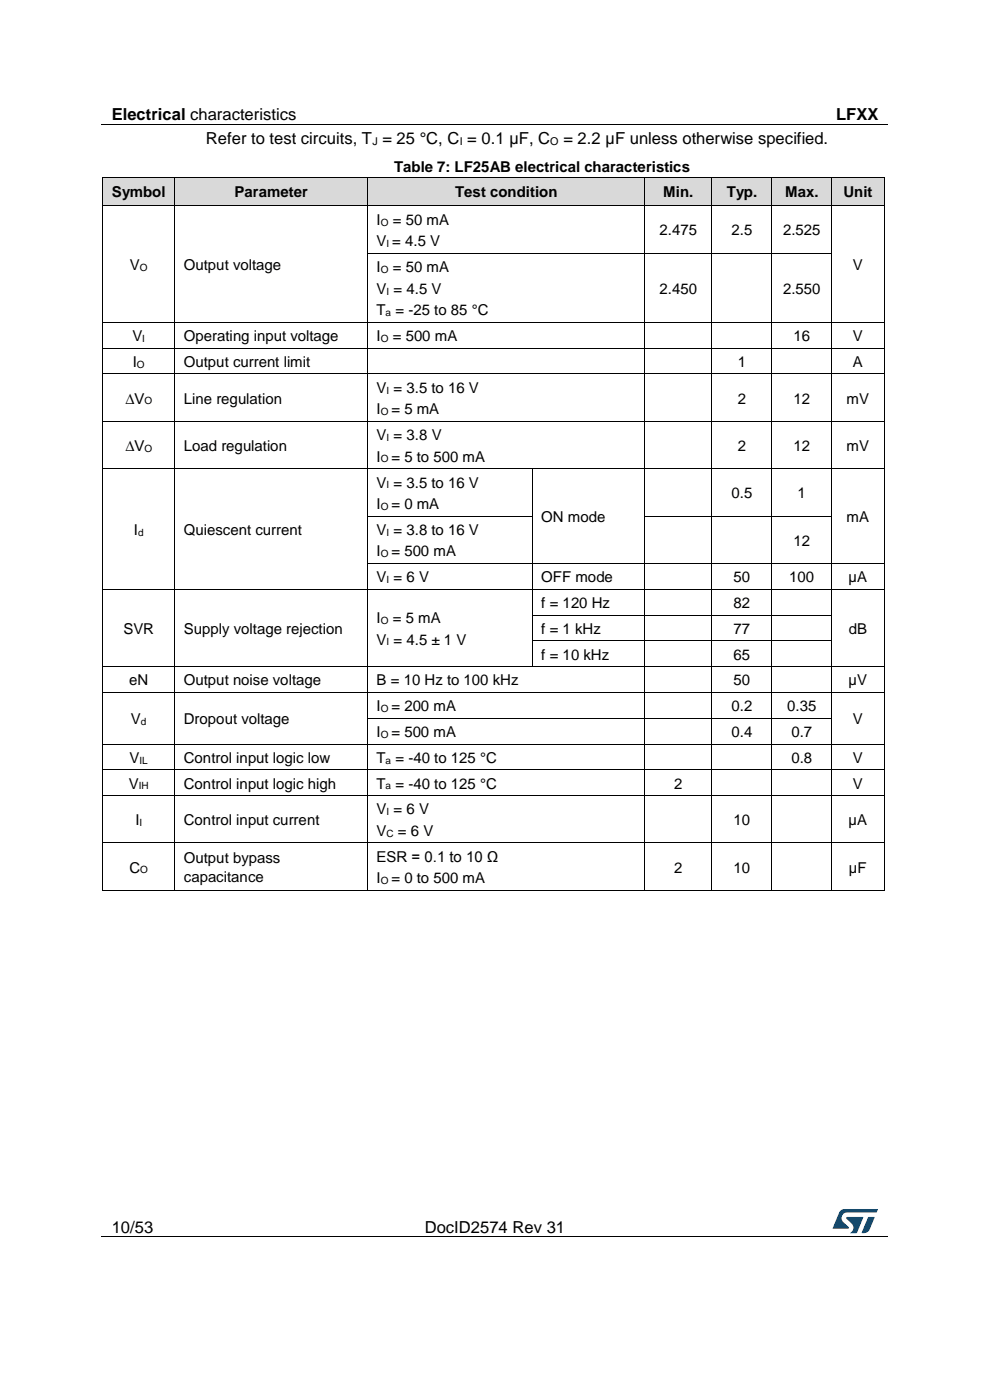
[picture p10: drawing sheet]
<svg xmlns="http://www.w3.org/2000/svg" width="210mm" height="297mm" viewBox="0 0 210 297" stroke-linecap="round" stroke-linejoin="round" font-family="sans-serif">
<path d="M21.5 26.5h166.8M21.5 262.4h166.8" fill="none" stroke="#000" stroke-width=".21"/>
<g fill="#000">
<path d="M105 26.4h.2v.1h-.2z" fill-rule="evenodd"/>
<path d="M61.6 262.3h.1v.2h-.1z" fill-rule="evenodd"/>
<path d="M148 262.3h.2v.2h-.2z" fill-rule="evenodd"/>
</g>
<g fill="#005288">
<path d="M178.2 256.9l.6-.4h.4l7 .1-.3 .6h-6.1a1.26 1.26 0 0 0-1.3 1.1 1.26 1.26 0 0 0 .8 1.4l.7 .6v.3l-3.3 .1z"/>
<path d="M184.2 258.2l1.3 .1-1 2.5a1.32 1.32 0 0 1-1.7 .7z"/>
<path d="M179.6 258.2l3.6 .1-1.5 3.3h-1.4a1.35 1.35 0 0 0 .7-1.2 1.35 1.35 0 0 0-.8-1.2l-.6-.6z"/>
</g>
<g fill="#d9d9d9">
<path d="M21.9 37.6h15.2v6h-15.2z" fill-rule="evenodd"/>
<path d="M23.7 37.6h11.5v6h-11.5z" fill-rule="evenodd"/>
<path d="M37.1 37.6h40.9v6h-40.9z" fill-rule="evenodd"/>
<path d="M39 37.6h37.1v6h-37.1z" fill-rule="evenodd"/>
<path d="M78 37.6h58.7v6h-58.7z" fill-rule="evenodd"/>
<path d="M79.9 37.6h55v6h-55z" fill-rule="evenodd"/>
<path d="M136.8 37.6h14.2v6h-14.2z" fill-rule="evenodd"/>
<path d="M138.7 37.6h10.4v6h-10.4z" fill-rule="evenodd"/>
<path d="M151.1 37.6h12.6v6h-12.6z" fill-rule="evenodd"/>
<path d="M153 37.6h8.8v6h-8.8z" fill-rule="evenodd"/>
<path d="M163.8 37.6h12.6v6h-12.6z" fill-rule="evenodd"/>
<path d="M165.7 37.6h8.8v6h-8.8z" fill-rule="evenodd"/>
<path d="M176.5 37.6h11v6h-11z" fill-rule="evenodd"/>
<path d="M178.4 37.6h7.3v6h-7.3z" fill-rule="evenodd"/>
</g>
<g fill="#000">
<path d="M21.7 37.5l.1 .1z" fill-rule="evenodd"/>
<path d="M21.7 37.5l.1 .1z" fill-rule="evenodd"/>
<path d="M37 37.5l.1 .1z" fill-rule="evenodd"/>
<path d="M78 37.5v.1z" fill-rule="evenodd"/>
<path d="M136.7 37.5l.1 .1z" fill-rule="evenodd"/>
<path d="M151 37.5l.1 .1z" fill-rule="evenodd"/>
<path d="M163.7 37.5l.1 .1z" fill-rule="evenodd"/>
<path d="M176.4 37.5l.1 .1z" fill-rule="evenodd"/>
<path d="M187.5 37.5l.1 .1z" fill-rule="evenodd"/>
<path d="M187.5 37.5l.1 .1z" fill-rule="evenodd"/>
<path d="M21.7 43.6h.2v.2h-.2z" fill-rule="evenodd"/>
<path d="M21.7 43.6h.2v.2h-.2z" fill-rule="evenodd"/>
<path d="M21.7 53.6h.2v.2h-.2z" fill-rule="evenodd"/>
<path d="M21.9 43.6h.1v.2h-.1z" fill-rule="evenodd"/>
<path d="M37 43.6h.2v.2h-.2z" fill-rule="evenodd"/>
<path d="M37 53.6h.2v.2h-.2z" fill-rule="evenodd"/>
<path d="M37.2 43.6h.1v.2h-.1z" fill-rule="evenodd"/>
<path d="M77.9 43.6h.2v.2h-.2z" fill-rule="evenodd"/>
<path d="M77.9 53.6h.2v.2h-.2z" fill-rule="evenodd"/>
<path d="M78.1 43.6h.1v.2h-.1z" fill-rule="evenodd"/>
<path d="M136.7 43.6h.2v.2h-.2z" fill-rule="evenodd"/>
<path d="M136.7 53.6h.2v.2h-.2z" fill-rule="evenodd"/>
<path d="M136.9 43.6h.1v.2h-.1z" fill-rule="evenodd"/>
<path d="M151 43.6h.1v.2h-.1z" fill-rule="evenodd"/>
<path d="M151 53.6h.1v.2h-.1z" fill-rule="evenodd"/>
<path d="M151.1 43.6h.2v.2h-.2z" fill-rule="evenodd"/>
<path d="M163.7 43.6h.1v.2h-.1z" fill-rule="evenodd"/>
<path d="M163.7 53.6h.1v.2h-.1z" fill-rule="evenodd"/>
<path d="M163.8 43.6h.2v.2h-.2z" fill-rule="evenodd"/>
<path d="M176.4 43.6h.1v.2h-.1z" fill-rule="evenodd"/>
<path d="M176.4 53.6h.1v.2h-.1z" fill-rule="evenodd"/>
<path d="M176.5 43.6h.2v.2h-.2z" fill-rule="evenodd"/>
<path d="M187.5 43.6h.2v.2h-.2z" fill-rule="evenodd"/>
<path d="M187.5 43.6h.2v.2h-.2z" fill-rule="evenodd"/>
<path d="M187.5 53.6h.2v.2h-.2z" fill-rule="evenodd"/>
<path d="M21.7 68.3h.2v.2h-.2z" fill-rule="evenodd"/>
<path d="M21.7 73.8h.2v.1h-.2z" fill-rule="evenodd"/>
<path d="M21.7 79.3h.2v.1h-.2z" fill-rule="evenodd"/>
<path d="M37 68.3h.2v.2h-.2z" fill-rule="evenodd"/>
<path d="M37 73.8h.2v.1h-.2z" fill-rule="evenodd"/>
<path d="M37 79.3h.2v.1h-.2z" fill-rule="evenodd"/>
<path d="M77.9 68.3h.2v.2h-.2z" fill-rule="evenodd"/>
<path d="M77.9 73.8h.2v.1h-.2z" fill-rule="evenodd"/>
<path d="M77.9 79.3h.2v.1h-.2z" fill-rule="evenodd"/>
<path d="M136.7 68.3h.2v.2h-.2z" fill-rule="evenodd"/>
<path d="M136.7 73.8h.2v.1h-.2z" fill-rule="evenodd"/>
<path d="M136.7 79.3h.2v.1h-.2z" fill-rule="evenodd"/>
<path d="M151 68.3h.1v.2h-.1z" fill-rule="evenodd"/>
<path d="M151 73.8h.1v.1h-.1z" fill-rule="evenodd"/>
<path d="M151 79.3h.1v.1h-.1z" fill-rule="evenodd"/>
<path d="M163.7 68.3h.1v.2h-.1z" fill-rule="evenodd"/>
<path d="M163.7 73.8h.1v.1h-.1z" fill-rule="evenodd"/>
<path d="M163.7 79.3h.1v.1h-.1z" fill-rule="evenodd"/>
<path d="M176.4 68.3h.1v.2h-.1z" fill-rule="evenodd"/>
<path d="M176.4 73.8h.1v.1h-.1z" fill-rule="evenodd"/>
<path d="M176.4 79.3h.1v.1h-.1z" fill-rule="evenodd"/>
<path d="M187.5 68.3h.2v.2h-.2z" fill-rule="evenodd"/>
<path d="M187.5 73.8h.2v.1h-.2z" fill-rule="evenodd"/>
<path d="M187.5 79.3h.2v.1h-.2z" fill-rule="evenodd"/>
<path d="M21.7 89.3h.2v.2h-.2z" fill-rule="evenodd"/>
<path d="M21.7 99.4h.2v.1h-.2z" fill-rule="evenodd"/>
<path d="M37 89.3h.2v.2h-.2z" fill-rule="evenodd"/>
<path d="M37 99.4h.2v.1h-.2z" fill-rule="evenodd"/>
<path d="M77.9 89.3h.2v.2h-.2z" fill-rule="evenodd"/>
<path d="M77.9 99.4h.2v.1h-.2z" fill-rule="evenodd"/>
<path d="M112.8 99.4h.2v.1h-.2z" fill-rule="evenodd"/>
<path d="M136.7 89.3h.2v.2h-.2z" fill-rule="evenodd"/>
<path d="M136.7 99.4h.2v.1h-.2z" fill-rule="evenodd"/>
<path d="M151 89.3h.1v.2h-.1z" fill-rule="evenodd"/>
<path d="M151 99.4h.1v.1h-.1z" fill-rule="evenodd"/>
<path d="M163.7 89.3h.1v.2h-.1z" fill-rule="evenodd"/>
<path d="M163.7 99.4h.1v.1h-.1z" fill-rule="evenodd"/>
<path d="M176.4 89.3h.1v.2h-.1z" fill-rule="evenodd"/>
<path d="M176.4 99.4h.1v.1h-.1z" fill-rule="evenodd"/>
<path d="M187.5 89.3h.2v.2h-.2z" fill-rule="evenodd"/>
<path d="M187.5 99.4h.2v.1h-.2z" fill-rule="evenodd"/>
<path d="M21.7 109.4h.2v.2h-.2z" fill-rule="evenodd"/>
<path d="M21.7 119.5h.2v.2h-.2z" fill-rule="evenodd"/>
<path d="M37 109.4h.2v.2h-.2z" fill-rule="evenodd"/>
<path d="M37 119.5h.2v.2h-.2z" fill-rule="evenodd"/>
<path d="M77.9 109.4h.2v.2h-.2z" fill-rule="evenodd"/>
<path d="M77.9 119.5h.2v.2h-.2z" fill-rule="evenodd"/>
<path d="M112.8 109.4h.2v.2h-.2z" fill-rule="evenodd"/>
<path d="M112.8 119.5h.2v.2h-.2z" fill-rule="evenodd"/>
<path d="M136.7 109.4h.2v.2h-.2z" fill-rule="evenodd"/>
<path d="M136.7 119.5h.2v.2h-.2z" fill-rule="evenodd"/>
<path d="M151 109.4h.1v.2h-.1z" fill-rule="evenodd"/>
<path d="M151 119.5h.1v.2h-.1z" fill-rule="evenodd"/>
<path d="M163.7 109.4h.1v.2h-.1z" fill-rule="evenodd"/>
<path d="M163.7 119.5h.1v.2h-.1z" fill-rule="evenodd"/>
<path d="M176.4 109.4h.1v.2h-.1z" fill-rule="evenodd"/>
<path d="M176.4 119.5h.1v.2h-.1z" fill-rule="evenodd"/>
<path d="M187.5 109.4h.2v.2h-.2z" fill-rule="evenodd"/>
<path d="M187.5 119.5h.2v.2h-.2z" fill-rule="evenodd"/>
<path d="M21.7 124.9h.2v.2h-.2z" fill-rule="evenodd"/>
<path d="M21.7 130.4h.2v.2h-.2z" fill-rule="evenodd"/>
<path d="M21.7 135.9h.2v.1h-.2z" fill-rule="evenodd"/>
<path d="M37 124.9h.2v.2h-.2z" fill-rule="evenodd"/>
<path d="M37 130.4h.2v.2h-.2z" fill-rule="evenodd"/>
<path d="M37 135.9h.2v.1h-.2z" fill-rule="evenodd"/>
<path d="M77.9 124.9h.2v.2h-.2z" fill-rule="evenodd"/>
<path d="M77.9 130.4h.2v.2h-.2z" fill-rule="evenodd"/>
<path d="M77.9 135.9h.2v.1h-.2z" fill-rule="evenodd"/>
<path d="M112.8 124.9h.2v.2h-.2z" fill-rule="evenodd"/>
<path d="M112.8 130.4h.2v.2h-.2z" fill-rule="evenodd"/>
<path d="M112.8 135.9h.2v.1h-.2z" fill-rule="evenodd"/>
<path d="M136.7 124.9h.2v.2h-.2z" fill-rule="evenodd"/>
<path d="M136.7 130.4h.2v.2h-.2z" fill-rule="evenodd"/>
<path d="M136.7 135.9h.2v.1h-.2z" fill-rule="evenodd"/>
<path d="M151 124.9h.1v.2h-.1z" fill-rule="evenodd"/>
<path d="M151 130.4h.1v.2h-.1z" fill-rule="evenodd"/>
<path d="M151 135.9h.1v.1h-.1z" fill-rule="evenodd"/>
<path d="M163.7 124.9h.1v.2h-.1z" fill-rule="evenodd"/>
<path d="M163.7 130.4h.1v.2h-.1z" fill-rule="evenodd"/>
<path d="M163.7 135.9h.1v.1h-.1z" fill-rule="evenodd"/>
<path d="M176.4 124.9h.1v.2h-.1z" fill-rule="evenodd"/>
<path d="M176.4 130.4h.1v.2h-.1z" fill-rule="evenodd"/>
<path d="M176.4 135.9h.1v.1h-.1z" fill-rule="evenodd"/>
<path d="M187.5 124.9h.2v.2h-.2z" fill-rule="evenodd"/>
<path d="M187.5 130.4h.2v.2h-.2z" fill-rule="evenodd"/>
<path d="M187.5 135.9h.2v.1h-.2z" fill-rule="evenodd"/>
<path d="M21.7 141.3h.2v.2h-.2z" fill-rule="evenodd"/>
<path d="M21.7 146.8h.2v.2h-.2z" fill-rule="evenodd"/>
<path d="M21.7 152.3h.2v.2h-.2z" fill-rule="evenodd"/>
<path d="M21.7 157.8h.2v.1h-.2z" fill-rule="evenodd"/>
<path d="M37 141.3h.2v.2h-.2z" fill-rule="evenodd"/>
<path d="M37 146.8h.2v.2h-.2z" fill-rule="evenodd"/>
<path d="M37 152.3h.2v.2h-.2z" fill-rule="evenodd"/>
<path d="M37 157.8h.2v.1h-.2z" fill-rule="evenodd"/>
<path d="M77.9 141.3h.2v.2h-.2z" fill-rule="evenodd"/>
<path d="M77.9 146.8h.2v.2h-.2z" fill-rule="evenodd"/>
<path d="M77.9 152.3h.2v.2h-.2z" fill-rule="evenodd"/>
<path d="M77.9 157.8h.2v.1h-.2z" fill-rule="evenodd"/>
<path d="M112.8 141.3h.2v.2h-.2z" fill-rule="evenodd"/>
<path d="M136.7 141.3h.2v.2h-.2z" fill-rule="evenodd"/>
<path d="M136.7 146.8h.2v.2h-.2z" fill-rule="evenodd"/>
<path d="M136.7 152.3h.2v.2h-.2z" fill-rule="evenodd"/>
<path d="M136.7 157.8h.2v.1h-.2z" fill-rule="evenodd"/>
<path d="M151 141.3h.1v.2h-.1z" fill-rule="evenodd"/>
<path d="M151 146.8h.1v.2h-.1z" fill-rule="evenodd"/>
<path d="M151 152.3h.1v.2h-.1z" fill-rule="evenodd"/>
<path d="M151 157.8h.1v.1h-.1z" fill-rule="evenodd"/>
<path d="M163.7 141.3h.1v.2h-.1z" fill-rule="evenodd"/>
<path d="M163.7 146.8h.1v.2h-.1z" fill-rule="evenodd"/>
<path d="M163.7 152.3h.1v.2h-.1z" fill-rule="evenodd"/>
<path d="M163.7 157.8h.1v.1h-.1z" fill-rule="evenodd"/>
<path d="M176.4 141.3h.1v.2h-.1z" fill-rule="evenodd"/>
<path d="M176.4 146.8h.1v.2h-.1z" fill-rule="evenodd"/>
<path d="M176.4 152.3h.1v.2h-.1z" fill-rule="evenodd"/>
<path d="M176.4 157.8h.1v.1h-.1z" fill-rule="evenodd"/>
<path d="M187.5 141.3h.2v.2h-.2z" fill-rule="evenodd"/>
<path d="M187.5 146.8h.2v.2h-.2z" fill-rule="evenodd"/>
<path d="M187.5 152.3h.2v.2h-.2z" fill-rule="evenodd"/>
<path d="M187.5 157.8h.2v.1h-.2z" fill-rule="evenodd"/>
<path d="M21.7 163.2h.2v.2h-.2z" fill-rule="evenodd"/>
<path d="M21.7 168.7h.2v.2h-.2z" fill-rule="evenodd"/>
<path d="M21.7 178.8h.2v.1h-.2z" fill-rule="evenodd"/>
<path d="M37 163.2h.2v.2h-.2z" fill-rule="evenodd"/>
<path d="M37 168.7h.2v.2h-.2z" fill-rule="evenodd"/>
<path d="M37 178.8h.2v.1h-.2z" fill-rule="evenodd"/>
<path d="M77.9 163.2h.2v.2h-.2z" fill-rule="evenodd"/>
<path d="M77.9 168.7h.2v.2h-.2z" fill-rule="evenodd"/>
<path d="M77.9 178.8h.2v.1h-.2z" fill-rule="evenodd"/>
<path d="M136.7 163.2h.2v.2h-.2z" fill-rule="evenodd"/>
<path d="M136.7 168.7h.2v.2h-.2z" fill-rule="evenodd"/>
<path d="M136.7 178.8h.2v.1h-.2z" fill-rule="evenodd"/>
<path d="M151 163.2h.1v.2h-.1z" fill-rule="evenodd"/>
<path d="M151 168.7h.1v.2h-.1z" fill-rule="evenodd"/>
<path d="M151 178.8h.1v.1h-.1z" fill-rule="evenodd"/>
<path d="M163.7 163.2h.1v.2h-.1z" fill-rule="evenodd"/>
<path d="M163.7 168.7h.1v.2h-.1z" fill-rule="evenodd"/>
<path d="M163.7 178.8h.1v.1h-.1z" fill-rule="evenodd"/>
<path d="M176.4 163.2h.1v.2h-.1z" fill-rule="evenodd"/>
<path d="M176.4 168.7h.1v.2h-.1z" fill-rule="evenodd"/>
<path d="M176.4 178.8h.1v.1h-.1z" fill-rule="evenodd"/>
<path d="M187.5 163.2h.2v.2h-.2z" fill-rule="evenodd"/>
<path d="M187.5 168.7h.2v.2h-.2z" fill-rule="evenodd"/>
<path d="M187.5 178.8h.2v.1h-.2z" fill-rule="evenodd"/>
<path d="M21.7 188.8h.2v.2h-.2z" fill-rule="evenodd"/>
<path d="M21.7 188.8h.2v.2h-.2z" fill-rule="evenodd"/>
<path d="M37 188.8h.2v.2h-.2z" fill-rule="evenodd"/>
<path d="M77.9 188.8h.2v.2h-.2z" fill-rule="evenodd"/>
<path d="M136.7 188.8h.2v.2h-.2z" fill-rule="evenodd"/>
<path d="M151 188.8h.1v.2h-.1z" fill-rule="evenodd"/>
<path d="M163.7 188.8h.1v.2h-.1z" fill-rule="evenodd"/>
<path d="M176.4 188.8h.1v.2h-.1z" fill-rule="evenodd"/>
<path d="M187.5 188.8h.2v.2h-.2z" fill-rule="evenodd"/>
<path d="M187.5 188.8h.2v.2h-.2z" fill-rule="evenodd"/>
</g>
<g fill="none" stroke="#000" stroke-width=".21">
<path d="M21.8 37.6v6M21.8 37.6h15.3M37.1 37.6v6M37.1 37.6h40.8M78 37.6v6M78 37.6h58.7M136.8 37.6v6M136.8 37.6h14.2M151 37.6v6M151.1 37.6h12.6M163.7 37.6v6M163.8 37.6h12.6"/>
<path d="M176.4 37.6v6M176.5 37.6h11M187.6 37.6v6M21.8 43.8v9.8M21.8 53.8v14.5M22 43.7h15M37.1 43.8v9.8M37.1 53.8v14.5M37.3 43.7h40.6M78 43.8v9.8M78 53.8v14.5M78.1 53.7h58.6"/>
<path d="M78.2 43.7h58.5M136.8 43.8v9.8M136.8 53.8v14.5M136.9 53.7h14.1M137 43.7h14M151 43.8v9.8M151 53.8v14.5M151.1 53.7h12.6M151.3 43.7h12.4M163.7 43.8v9.8M163.7 53.8v14.5M163.8 53.7h12.6"/>
<path d="M164 43.7h12.4M176.4 43.8v9.8M176.4 53.8v14.5M176.7 43.7h10.8M187.6 43.8v9.8M187.6 53.8v14.5M21.8 68.5v5.3M21.8 73.9v5.4M21.8 79.4v9.9M21.9 68.4h15.1M21.9 73.8h15.1M21.9 79.3h15.1"/>
<path d="M37.1 68.5v5.3M37.1 73.9v5.4M37.1 79.4v9.9M37.2 68.4h40.7M37.2 73.8h40.7M37.2 79.3h40.7M78 68.5v5.3M78 73.9v5.4M78 79.4v9.9M78.1 68.4h58.6M78.1 73.8h58.6M78.1 79.3h58.6"/>
<path d="M136.8 68.5v5.3M136.8 73.9v5.4M136.8 79.4v9.9M136.9 68.4h14.1M136.9 73.8h14.1M136.9 79.3h14.1M151 68.5v5.3M151 73.9v5.4M151 79.4v9.9M151.1 68.4h12.6M151.1 73.8h12.6M151.1 79.3h12.6"/>
<path d="M163.7 68.5v5.3M163.7 73.9v5.4M163.7 79.4v9.9M163.8 68.4h12.6M163.8 73.8h12.6M163.8 79.3h12.6M176.4 68.5v5.3M176.4 73.9v5.4M176.4 79.4v9.9M176.5 68.4h11M176.5 73.8h11M176.5 79.3h11"/>
<path d="M187.6 68.5v5.3M187.6 73.9v5.4M187.6 79.4v9.9M21.8 89.5v9.9M21.8 99.5v9.9M21.9 89.4h15.1M21.9 99.5h15.1M37.1 89.5v9.9M37.1 99.5v9.9M37.2 89.4h40.7M37.2 99.5h40.7M78 89.5v9.9"/>
<path d="M78 99.5v9.9M78.1 89.4h58.6M78.1 99.5h34.7M112.9 99.5v9.9M113 99.5h23.7M136.8 89.5v9.9M136.8 99.5v9.9M136.9 89.4h14.1M136.9 99.5h14.1M151 89.5v9.9M151 99.5v9.9M151.1 89.4h12.6"/>
<path d="M151.1 99.5h12.6M163.7 89.5v9.9M163.7 99.5v9.9M163.8 89.4h12.6M163.8 99.5h12.6M176.4 89.5v9.9M176.4 99.5v9.9M176.5 89.4h11M176.5 99.5h11M187.6 89.5v9.9M187.6 99.5v9.9M21.8 109.6v9.9"/>
<path d="M21.8 119.7v5.2M37.1 109.6v9.9M37.1 119.7v5.2M78 109.6v9.9M78 119.7v5.2M78.1 109.5h34.7M78.1 119.6h34.7M112.9 109.6v9.9M112.9 119.7v5.2M113 119.6h23.7M136.8 109.6v9.9M136.8 119.7v5.2"/>
<path d="M136.9 109.5h14.1M136.9 119.6h14.1M151 109.6v9.9M151 119.7v5.2M151.1 109.5h12.6M151.1 119.6h12.6M163.7 109.6v9.9M163.7 119.7v5.2M163.8 109.5h12.6M163.8 119.6h12.6M176.4 109.6v9.9M176.4 119.7v5.2"/>
<path d="M176.5 119.6h11M187.6 109.6v9.9M187.6 119.7v5.2M21.8 125.1v5.3M21.8 130.6v5.3M21.8 136v5.3M21.9 125h15.1M37.1 125.1v5.3M37.1 130.6v5.3M37.1 136v5.3M37.2 125h40.7M78 125.1v5.3"/>
<path d="M78 130.6v5.3M78 136v5.3M78.1 125h34.7M112.9 125.1v5.3M112.9 130.6v5.3M112.9 136v5.3M113 125h23.7M113 130.5h23.7M113 135.9h23.7M136.8 125.1v5.3M136.8 130.6v5.3M136.8 136v5.3"/>
<path d="M136.9 125h14.1M136.9 130.5h14.1M136.9 135.9h14.1M151 125.1v5.3M151 130.6v5.3M151 136v5.3M151.1 125h12.6M151.1 130.5h12.6M151.1 135.9h12.6M163.7 125.1v5.3M163.7 130.6v5.3M163.7 136v5.3"/>
<path d="M163.8 125h12.6M163.8 130.5h12.6M163.8 135.9h12.6M176.4 125.1v5.3M176.4 130.6v5.3M176.4 136v5.3M176.5 125h11M187.6 125.1v5.3M187.6 130.6v5.3M187.6 136v5.3M21.8 141.5v5.3M21.8 147v5.3"/>
<path d="M21.8 152.5v5.3M21.8 157.9v5.3M21.9 141.4h15.1M21.9 146.9h15.1M21.9 157.8h15.1M37.1 141.5v5.3M37.1 147v5.3M37.1 152.5v5.3M37.1 157.9v5.3M37.2 141.4h40.7M37.2 146.9h40.7M37.2 157.8h40.7"/>
<path d="M78 141.5v5.3M78 147v5.3M78 152.5v5.3M78 157.9v5.3M78.1 141.4h34.7M78.1 146.9h58.6M78.1 152.4h58.6M78.1 157.8h58.6M113 141.4h23.7M136.8 141.5v5.3M136.8 147v5.3M136.8 152.5v5.3"/>
<path d="M136.8 157.9v5.3M136.9 141.4h14.1M136.9 146.9h14.1M136.9 152.4h14.1M136.9 157.8h14.1M151 141.5v5.3M151 147v5.3M151 152.5v5.3M151 157.9v5.3M151.1 141.4h12.6M151.1 146.9h12.6M151.1 152.4h12.6"/>
<path d="M151.1 157.8h12.6M163.7 141.5v5.3M163.7 147v5.3M163.7 152.5v5.3M163.7 157.9v5.3M163.8 141.4h12.6M163.8 146.9h12.6M163.8 152.4h12.6M163.8 157.8h12.6M176.4 141.5v5.3M176.4 147v5.3M176.4 152.5v5.3"/>
<path d="M176.4 157.9v5.3M176.5 141.4h11M176.5 146.9h11M176.5 157.8h11M187.6 141.5v5.3M187.6 147v5.3M187.6 152.5v5.3M187.6 157.9v5.3M21.8 163.4v5.3M21.8 168.9v9.9M21.8 178.9v9.9M21.9 163.3h15.1"/>
<path d="M21.9 168.8h15.1M21.9 178.8h15.1M37.1 163.4v5.3M37.1 168.9v9.9M37.1 178.9v9.9M37.2 163.3h40.7M37.2 168.8h40.7M37.2 178.8h40.7M78 163.4v5.3M78 168.9v9.9M78 178.9v9.9M78.1 163.3h58.6"/>
<path d="M78.1 168.8h58.6M78.1 178.8h58.6M136.8 163.4v5.3M136.8 168.9v9.9M136.8 178.9v9.9M136.9 163.3h14.1M136.9 168.8h14.1M136.9 178.8h14.1M151 163.4v5.3M151 168.9v9.9M151 178.9v9.9M151.1 163.3h12.6"/>
<path d="M151.1 168.8h12.6M151.1 178.8h12.6M163.7 163.4v5.3M163.7 168.9v9.9M163.7 178.9v9.9M163.8 163.3h12.6M163.8 168.8h12.6M163.8 178.8h12.6M176.4 163.4v5.3M176.4 168.9v9.9M176.4 178.9v9.9M176.5 163.3h11"/>
<path d="M176.5 168.8h11M176.5 178.8h11M187.6 163.4v5.3M187.6 168.9v9.9M187.6 178.9v9.9M21.9 188.9h15.1M37.2 188.9h40.7M78.1 188.9h58.6M136.9 188.9h14.1M151.1 188.9h12.6M163.8 188.9h12.6M176.5 188.9h11"/>
</g>
<g font-size="3.5">
<text x="23.7" y="25.5">Electrical characteristics</text>
<text x="177.4" y="25.5">LFXX</text>
<text x="43.7" y="30.6">Refer to test circuits, T = 25 °C, C = 0.1 µF, C</text>
<text x="119.5" y="30.6">= 2.2 µF unless otherwise specified.</text>
<text x="23.7" y="261.5">10/53</text>
<text x="90.1" y="261.5">DocID2574 Rev 31</text>
</g>
<g font-size="3.2">
<text x="23.7" y="41.7">Symbol</text>
<text x="49.7" y="41.7">Parameter</text>
<text x="83.6" y="36.4">Table 7: LF25AB electrical characteristics</text>
<text x="96.5" y="41.7">Test condition</text>
<text x="140.7" y="41.7">Min.</text>
<text x="154.2" y="41.7">Typ.</text>
<text x="166.6" y="41.7">Max.</text>
<text x="178.9" y="41.7">Unit</text>
<text x="79.9" y="47.7">I</text>
<text x="83.3" y="47.7">= 50 mA</text>
<text x="79.9" y="52.2">V = 4.5 V</text>
<text x="139.9" y="50">2.475</text>
<text x="155.2" y="50">2.5</text>
<text x="166.1" y="50">2.525</text>
<text x="27.6" y="57.3">V</text>
<text x="39" y="57.3">Output voltage</text>
<text x="79.9" y="57.7">I</text>
<text x="83.3" y="57.7">= 50 mA</text>
<text x="180.9" y="57.3">V</text>
<text x="79.9" y="62.3">V = 4.5 V</text>
<text x="139.9" y="62.3">2.450</text>
<text x="166.1" y="62.3">2.550</text>
<text x="79.9" y="66.9">T = -25 to 85 °C</text>
<text x="28.1" y="72.4">V</text>
<text x="28.2" y="77.9">I</text>
<text x="39" y="72.4">Operating input voltage</text>
<text x="39" y="77.9">Output current limit</text>
<text x="79.9" y="72.4">I</text>
<text x="83.3" y="72.4">= 500 mA</text>
<text x="156.5" y="77.9">1</text>
<text x="168.3" y="72.4">16</text>
<text x="180.9" y="72.4">V</text>
<text x="180.9" y="77.9">A</text>
<text x="79.9" y="83.3">V = 3.5 to 16 V</text>
<text x="26.6" y="85.6">∆V</text>
<text x="39" y="85.6">Line regulation</text>
<text x="79.9" y="87.9">I</text>
<text x="83" y="87.9">= 5 mA</text>
<text x="156.5" y="85.6">2</text>
<text x="168.3" y="85.6">12</text>
<text x="179.6" y="85.6">mV</text>
<text x="26.6" y="95.6">∆V</text>
<text x="39" y="95.6">Load regulation</text>
<text x="79.9" y="93.4">V = 3.8 V</text>
<text x="156.5" y="95.6">2</text>
<text x="168.3" y="95.6">12</text>
<text x="179.6" y="95.6">mV</text>
<text x="79.9" y="97.9">I</text>
<text x="83" y="97.9">= 5 to 500 mA</text>
<text x="79.9" y="103.4">V = 3.5 to 16 V</text>
<text x="155.2" y="105.7">0.5</text>
<text x="169.2" y="105.7">1</text>
<text x="28.4" y="113.5">I</text>
<text x="39" y="113.5">Quiescent current</text>
<text x="79.9" y="108">I</text>
<text x="79.9" y="113.5">V = 3.8 to 16 V</text>
<text x="83" y="108">= 0 mA</text>
<text x="114.8" y="110.8">ON mode</text>
<text x="179.6" y="110.8">mA</text>
<text x="79.9" y="118">I</text>
<text x="83" y="118">= 500 mA</text>
<text x="168.3" y="115.8">12</text>
<text x="79.9" y="123.5">V = 6 V</text>
<text x="114.8" y="123.5">OFF mode</text>
<text x="155.6" y="123.5">50</text>
<text x="167.4" y="123.5">100</text>
<text x="180" y="123.5">µA</text>
<text x="114.8" y="129">f = 120 Hz</text>
<text x="155.6" y="129">82</text>
<text x="26.2" y="134.5">SVR</text>
<text x="39" y="134.5">Supply voltage rejection</text>
<text x="79.9" y="132.2">I</text>
<text x="79.9" y="136.8">V = 4.5 ± 1 V</text>
<text x="83.3" y="132.2">= 5 mA</text>
<text x="114.8" y="134.5">f = 1 kHz</text>
<text x="155.6" y="134.5">77</text>
<text x="180" y="134.5">dB</text>
<text x="114.8" y="139.9">f = 10 kHz</text>
<text x="155.6" y="139.9">65</text>
<text x="27.4" y="145.4">eN</text>
<text x="39" y="145.4">Output noise voltage</text>
<text x="79.9" y="145.4">B = 10 Hz to 100 kHz</text>
<text x="155.6" y="145.4">50</text>
<text x="180" y="145.4">µV</text>
<text x="27.8" y="153.6">V</text>
<text x="39" y="153.6">Dropout voltage</text>
<text x="79.9" y="150.9">I</text>
<text x="83" y="150.9">= 200 mA</text>
<text x="155.2" y="150.9">0.2</text>
<text x="167" y="150.9">0.35</text>
<text x="180.9" y="153.6">V</text>
<text x="27.5" y="161.8">V</text>
<text x="39" y="161.8">Control input logic low</text>
<text x="79.9" y="156.4">I</text>
<text x="79.9" y="161.8">T = -40 to 125 °C</text>
<text x="83" y="156.4">= 500 mA</text>
<text x="155.2" y="156.4">0.4</text>
<text x="167.9" y="156.4">0.7</text>
<text x="167.9" y="161.8">0.8</text>
<text x="180.9" y="161.8">V</text>
<text x="27.3" y="167.3">V</text>
<text x="39" y="167.3">Control input logic high</text>
<text x="79.9" y="167.3">T = -40 to 125 °C</text>
<text x="143" y="167.3">2</text>
<text x="180.9" y="167.3">V</text>
<text x="79.9" y="172.7">V = 6 V</text>
<text x="28.7" y="175">I</text>
<text x="39" y="175">Control input current</text>
<text x="79.9" y="177.3">V</text>
<text x="84.4" y="177.3">= 6 V</text>
<text x="155.6" y="175">10</text>
<text x="180" y="175">µA</text>
<text x="27.5" y="185.1">C</text>
<text x="39" y="183.2">Output bypass</text>
<text x="79.9" y="182.8">ESR = 0.1 to 10 Ω</text>
<text x="143" y="185.1">2</text>
<text x="155.6" y="185.1">10</text>
<text x="180.1" y="185.1">µF</text>
<text x="39" y="187">capacitance</text>
<text x="79.9" y="187.4">I</text>
<text x="83" y="187.4">= 0 to 500 mA</text>
</g>
<g font-size="2.3">
<text x="79" y="30.8">J</text>
<text x="97.5" y="30.8">I</text>
<text x="116.7" y="30.8">O</text>
</g>
<g font-size="2.1">
<text x="80.8" y="47.8">O</text>
<text x="82" y="52.4">I</text>
<text x="29.7" y="57.5">O</text>
<text x="80.8" y="57.9">O</text>
<text x="82" y="62.5">I</text>
<text x="81.8" y="67.1">a</text>
<text x="30.2" y="72.5">I</text>
<text x="80.8" y="72.5">O</text>
<text x="29" y="78">O</text>
<text x="82" y="83.5">I</text>
<text x="30.7" y="85.8">O</text>
<text x="80.8" y="88.1">O</text>
<text x="30.7" y="95.8">O</text>
<text x="82" y="93.5">I</text>
<text x="80.8" y="98.1">O</text>
<text x="82" y="103.6">I</text>
<text x="29.3" y="113.6">d</text>
<text x="80.8" y="108.2">O</text>
<text x="82" y="113.6">I</text>
<text x="80.8" y="118.2">O</text>
<text x="82" y="123.7">I</text>
<text x="80.8" y="132.4">O</text>
<text x="82" y="136.9">I</text>
<text x="29.9" y="153.8">d</text>
<text x="80.8" y="151.1">O</text>
<text x="29.6" y="162">IL</text>
<text x="80.8" y="156.5">O</text>
<text x="81.8" y="162">a</text>
<text x="29.4" y="167.5">IH</text>
<text x="81.8" y="167.5">a</text>
<text x="82" y="172.9">I</text>
<text x="29.6" y="175.2">I</text>
<text x="82" y="177.5">C</text>
<text x="29.8" y="185.3">O</text>
<text x="80.8" y="187.6">O</text>
</g>
</svg>
